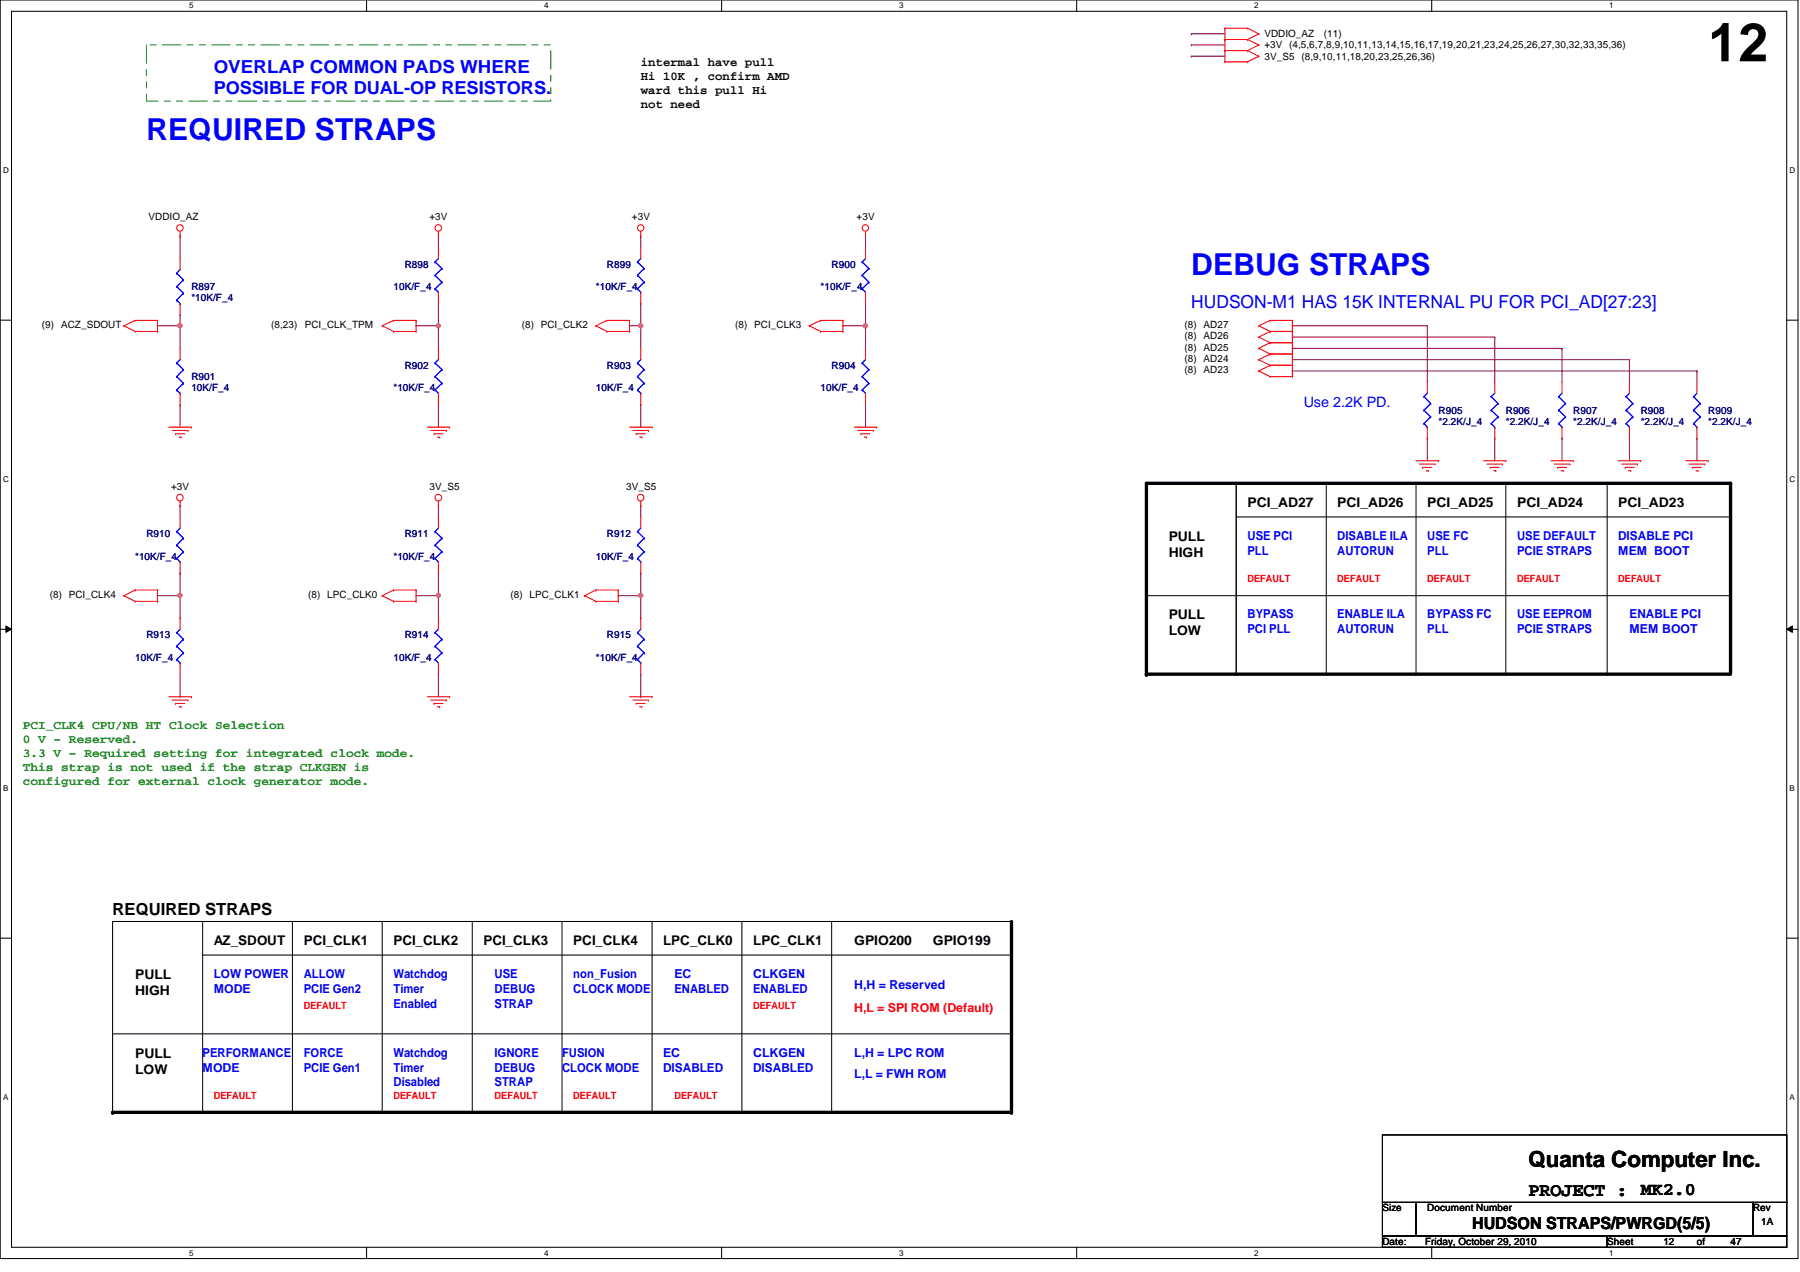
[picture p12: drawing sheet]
<svg xmlns="http://www.w3.org/2000/svg" width="297mm" height="210mm" viewBox="0 0 297 210" stroke-linecap="round" stroke-linejoin="round" font-family="sans-serif">
<path d="M0 0h296.7v207.7h-296.7zM1.9 1.9h292.9v203.9h-292.9z" fill="none" stroke="#000" stroke-width=".17"/>
<g fill="#fff">
<path d="M31.2 .2h.7v1.5h-.7z"/>
<path d="M31.2 206h.7v1.5h-.7z"/>
</g>
<path d="M60.5 0v1.9M60.5 205.8v1.9" fill="none" stroke="#000" stroke-width=".17"/>
<g fill="#fff">
<path d="M89.8 .2h.7v1.5h-.7z"/>
<path d="M89.8 206h.7v1.5h-.7z"/>
</g>
<path d="M119.1 0v1.9M119.1 205.8v1.9" fill="none" stroke="#000" stroke-width=".17"/>
<g fill="#fff">
<path d="M148.4 .2h.7v1.5h-.7z"/>
<path d="M148.4 206h.7v1.5h-.7z"/>
</g>
<path d="M177.7 0v1.9M177.7 205.8v1.9" fill="none" stroke="#000" stroke-width=".17"/>
<g fill="#fff">
<path d="M207 .2h.7v1.5h-.7z"/>
<path d="M207 206h.7v1.5h-.7z"/>
</g>
<path d="M236.3 0v1.9M236.3 205.8v1.9" fill="none" stroke="#000" stroke-width=".17"/>
<g fill="#fff">
<path d="M265.6 .2h.7v1.5h-.7z"/>
<path d="M265.6 206h.7v1.5h-.7z"/>
<path d="M.5 27.3h.9v1.5h-.9z"/>
<path d="M295.3 27.3h.9v1.5h-.9z"/>
<path d="M.5 78.3h.9v1.5h-.9z"/>
<path d="M295.3 78.3h.9v1.5h-.9z"/>
</g>
<path d="M0 52.8h1.9M294.8 52.8h1.9" fill="none" stroke="#000" stroke-width=".17"/>
<g fill="#fff">
<path d="M.5 129.3h.9v1.5h-.9z"/>
<path d="M295.3 129.3h.9v1.5h-.9z"/>
</g>
<path d="M0 103.8h1.9M1 103.3l.9 .5-.9 .6zM294.8 103.8l1-.5v1.1zM294.8 103.8h1.9" fill="none" stroke="#000" stroke-width=".17"/>
<path d="M1 103.3l.9 .5-.9 .6zM294.8 103.8l1-.5v1.1z" fill="#000"/>
<g fill="#fff">
<path d="M.5 180.3h.8v1.5h-.8z"/>
<path d="M295.3 180.3h.8v1.5h-.8z"/>
</g>
<path d="M0 154.8h1.9M294.8 154.8h1.9" fill="none" stroke="#000" stroke-width=".17"/>
<g fill="none" stroke="#800040" stroke-width=".17">
<path d="M196.6 5.6h.1M196.6 7.4h.1M196.6 9.3h.1M196.6 5.6h5.5M196.6 7.4h5.5M196.6 9.3h5.5M26 53.8h.1M26 53.8h3.7M29.7 53.8h.1M29.7 53.8v3.7M68.7 53.8h.1M68.7 53.8h3.6"/>
<path d="M72.3 53.8h.1M72.3 53.8v3.7M103.9 53.8h.1M103.9 53.8h1.8M105.7 53.8h.1M105.7 53.8v3.7M142.8 53.8h.1M142.8 53.8v3.7M213.3 53.8h.1M213.3 55.6h.1M213.3 57.5h.1M213.3 59.4h.1"/>
<path d="M213.3 53.8h22.2M213.3 55.6h33.4M213.3 57.5h44.5M213.3 59.4h55.6M235.5 53.8h.1M235.5 53.8v9.2M246.7 55.6h.1M246.7 55.6v7.4M257.8 57.5h.1M257.8 57.5v5.5M268.9 59.4h.1M268.9 59.4v3.6"/>
<path d="M29.7 66.8h.1M29.7 66.8v3.7M72.3 66.8h.1M72.3 66.8v3.7M142.8 66.8h.1M142.8 66.8v3.7M213.3 61.2h.1M213.3 61.2h66.7M235.5 72.3h.1M235.5 72.3v3.7M268.9 72.3h.1M268.9 72.3v3.7"/>
<path d="M280 72.3h.1M280 61.2h.1M280 61.2v1.8M280 72.3v3.7M29.7 83.4h.1M29.7 83.4v1.9M68.7 98.3h.1M68.7 98.3h3.6M72.3 98.3h.1M72.3 98.3v3.7M105.7 94.6h.1M105.7 94.6v3.7"/>
</g>
<circle cx="29.7" cy="53.8" r=".36" fill="#f0f"/>
<circle cx="29.7" cy="53.8" r=".36" fill="none" stroke="#f0f" stroke-width=".17"/>
<g fill="none" stroke="#800040" stroke-width=".17">
<path d="M29.7 38.9h.1M29.7 38.9v3.8M29.7 51.9h.1M29.7 51.9v1.9M72.3 50.1h.1M72.3 50.1v3.7M139.1 53.8h.1M139.1 53.8h3.7M105.7 66.8h.1M105.7 66.8v3.7M246.7 72.3h.1M246.7 72.3v3.7"/>
<path d="M257.8 72.3h.1M257.8 72.3v3.7M26 98.3h.1M29.7 94.6h.1M29.7 94.6v3.7h-3.7M102 98.3h.1M102 98.3h3.7M105.7 83.4h.1M105.7 83.4v1.9M72.3 111.3h.1M72.3 111.3v3.7"/>
</g>
<circle cx="72.3" cy="53.8" r=".34" fill="#f0f"/>
<circle cx="72.3" cy="53.8" r=".34" fill="none" stroke="#f0f" stroke-width=".17"/>
<path d="M72.3 38.9h.1M72.3 38.9v1.9M105.7 38.9h.1M105.7 38.9v1.9M105.7 50.1h.1M105.7 50.1v3.7" fill="none" stroke="#800040" stroke-width=".17"/>
<circle cx="105.7" cy="53.8" r=".36" fill="#f0f"/>
<circle cx="105.7" cy="53.8" r=".36" fill="none" stroke="#f0f" stroke-width=".17"/>
<path d="M142.8 38.9h.1M142.8 38.9v1.9M142.8 50.1h.1M142.8 50.1v3.7" fill="none" stroke="#800040" stroke-width=".17"/>
<circle cx="142.8" cy="53.8" r=".36" fill="#f0f"/>
<circle cx="142.8" cy="53.8" r=".36" fill="none" stroke="#f0f" stroke-width=".17"/>
<path d="M29.7 98.3v3.7M29.7 102h.1" fill="none" stroke="#800040" stroke-width=".17"/>
<circle cx="29.7" cy="98.3" r=".36" fill="#f0f"/>
<circle cx="29.7" cy="98.3" r=".36" fill="none" stroke="#f0f" stroke-width=".17"/>
<path d="M105.7 98.3v3.7M29.7 115h.1M29.7 111.3v3.7M105.7 115h.1M105.7 102h.1M105.7 111.3v3.7" fill="none" stroke="#800040" stroke-width=".17"/>
<circle cx="105.7" cy="98.3" r=".36" fill="#f0f"/>
<circle cx="105.7" cy="98.3" r=".36" fill="none" stroke="#f0f" stroke-width=".17"/>
<path d="M72.3 83.4h.1M72.3 94.6h.1M72.3 83.4v1.9M72.3 94.6v3.7" fill="none" stroke="#800040" stroke-width=".17"/>
<circle cx="72.3" cy="98.3" r=".34" fill="#f0f"/>
<circle cx="72.3" cy="98.3" r=".34" fill="none" stroke="#f0f" stroke-width=".17"/>
<g fill="none" stroke="#f00" stroke-width=".17">
<path d="M202.1 6.5h.1M202.1 4.7h.1M202.1 8.3h.1M202.1 10.2h.1M202.1 4.7h3.8M202.1 6.5h3.8M202.1 4.7v5.5M202.1 8.3h3.8M202.1 10.2h3.8M205.9 4.7h.1M205.9 6.5h.1M205.9 8.3h.1"/>
<path d="M205.9 10.2h.1M205.9 4.7l1.8 .9M205.9 6.5l1.8 .9M205.9 8.3l1.8 1M207.7 5.6h.1M207.7 7.4h.1M207.7 9.3h.1M207.7 5.6l-1.8 .9M207.7 7.4l-1.8 .9M207.7 9.3l-1.8 .9M29.7 38.9h.1M29.7 38.2v.7"/>
<path d="M72.3 38.9h.1M72.3 38.2v.7M105.7 38.9h.1M105.7 38.2v.7M142.8 38.9h.1M142.8 38.2v.7M20.4 53.8h.1M20.4 53.8l1.9 .9M22.3 52.9h.1M22.3 54.7h.1M22.3 52.9h3.7M22.3 54.7h3.7"/>
<path d="M22.3 52.9l-1.9 .9M26 52.9h.1M26 54.7h.1M26 52.9v1.8M29.7 42.7v1.8M29.7 50.1v1.8M29.7 57.5v1.9M63.1 53.8h.1M63.1 53.8l1.8 .9M64.9 52.9h.1M64.9 54.7h.1M64.9 52.9h3.8"/>
<path d="M64.9 54.7h3.8M64.9 52.9l-1.8 .9M68.7 52.9h.1M68.7 54.7h.1M68.7 52.9v1.8M72.3 40.8v1.9M72.3 48.2v1.9M72.3 57.5v1.9M98.3 53.8h.1M98.3 53.8l1.9 .9M100.2 52.9h.1M100.2 54.7h.1"/>
<path d="M100.2 52.9h3.7M100.2 54.7h3.7M100.2 52.9l-1.9 .9M103.9 52.9h.1M103.9 54.7h.1M103.9 52.9v1.8M105.7 40.8v1.9M105.7 48.2v1.9M105.7 57.5v1.9M133.6 53.8h.1M133.6 53.8l1.8 .9M135.4 52.9h.1"/>
<path d="M135.4 54.7h.1M135.4 52.9l-1.8 .9M135.4 52.9h3.7M135.4 54.7h3.7M139.1 52.9h.1M139.1 54.7h.1M139.1 52.9v1.8M142.8 40.8v1.9M142.8 48.2v1.9M142.8 57.5v1.9M207.7 53.8h.1M207.7 55.6h.1"/>
<path d="M207.7 57.5h.1M207.7 59.4h.1M207.7 53.8l1.9 .9M207.7 55.6l1.9 1M207.7 57.5l1.9 .9M207.7 59.4l1.9 .9M209.6 52.9h.1M209.6 54.7h.1M209.6 56.6h.1M209.6 58.4h.1M209.6 52.9h3.7M209.6 54.7h3.7"/>
<path d="M209.6 52.9l-1.9 .9M209.6 54.7l-1.9 .9M209.6 56.6h3.7M209.6 56.6l-1.9 .9M209.6 58.4h3.7M209.6 58.4l-1.9 1M213.3 52.9h.1M213.3 54.7h.1M213.3 56.6h.1M213.3 58.4h.1M213.3 52.9v9.2M27.9 70.5h3.7"/>
<path d="M28.4 71h2.6M29 71.6h.1M29 71.6h1.5M29.5 72.1h.4M29.7 64.9v1.9M29.9 72.1h.1M31 71h.1M31.6 70.5h.1M70.5 70.5h3.7M71.1 71h2.6M71.6 71.6h.1M71.6 71.6h1.5"/>
<path d="M72.2 72.1h.4M72.3 64.9v1.9M72.6 72.1h.1M73.7 71h.1M74.2 70.5h.1M103.9 70.5h3.7M104.4 71h2.6M105 71.6h.1M105 71.6h1.5M105.5 72.1h.4M105.7 64.9v1.9M105.9 72.1h.1"/>
<path d="M107 71h.1M107.6 70.5h.1M141 70.5h3.7M141.5 71h2.6M142.1 71.6h.1M142.1 71.6h1.4M142.6 72.1h.4M142.8 64.9v1.9M143 72.1h.1M144.1 71h.1M144.7 70.5h.1M207.7 61.2h.1"/>
<path d="M207.7 61.2l1.9 .9M209.6 60.3h.1M209.6 62.1h.1M209.6 60.3h3.7M209.6 60.3l-1.9 .9M209.6 62.1h3.7M213.3 60.3h.1M213.3 62.1h.1M233.7 76h3.7M234.2 76.6h2.6M234.8 77.1h.1M234.8 77.1h1.5"/>
<path d="M235.3 77.7h.4M235.5 63v1.9M235.5 70.5v1.8M235.7 77.7h.1M236.8 76.6h.1M237.4 76h.1M244.8 76h3.7M245.4 76.6h2.5M245.9 77.1h.1M245.9 77.1h1.5M246.5 77.7h.3M246.7 63v1.9"/>
<path d="M246.7 70.5v1.8M246.8 77.7h.1M247.9 76.6h.1M248.5 76h.1M255.9 76h3.7M256.5 76.6h2.6M257 77.1h.1M257 77.1h1.5M257.6 77.7h.4M257.8 63v1.9M257.8 70.5v1.8M258 77.7h.1"/>
<path d="M259.1 76.6h.1M259.6 76h.1M267 76h3.8M267.6 76.6h2.6M268.2 77.1h.1M268.2 77.1h1.5M268.7 77.7h.4M268.9 63v1.9M268.9 70.5v1.8M269.1 77.7h.1M270.2 76.6h.1M270.8 76h.1"/>
<path d="M278.2 76h3.7M278.7 76.6h2.6M279.3 77.1h.1M279.3 77.1h1.5M279.9 77.7h.3M280 63v1.9M280 70.5v1.8M280.2 77.7h.1M281.3 76.6h.1M281.9 76h.1M20.4 98.3h.1M20.4 98.3l1.9 .9"/>
<path d="M22.3 97.4h.1M22.3 99.2h.1M22.3 97.4l-1.9 .9M22.3 97.4h3.7M22.3 99.2h3.7M26 97.4h.1M26 99.2h.1M26 97.4v1.8M29.7 83.4h.1M29.7 82.7v.7M29.7 85.3v1.9M29.7 92.7v1.9"/>
<path d="M63.1 98.3h.1M63.1 98.3l1.8 .9M64.9 97.4h.1M64.9 99.2h.1M64.9 97.4h3.8M64.9 99.2h3.8M64.9 97.4l-1.8 .9M68.7 97.4h.1M68.7 99.2h.1M68.7 97.4v1.8M72.3 83.4h.1M72.3 82.7v.7"/>
<path d="M72.3 85.3v1.9M72.3 92.7v1.9M96.5 98.3h.1M96.5 98.3l1.8 .9M98.3 97.4h.1M98.3 99.2h.1M98.3 97.4h3.7M98.3 99.2h3.7M98.3 97.4l-1.8 .9M102 97.4h.1M102 99.2h.1M102 97.4v1.8"/>
<path d="M105.7 83.4h.1M105.7 82.7v.7M105.7 85.3v1.9M105.7 92.7v1.9M27.9 115h3.7M28.4 115.5h2.6M29 116.1h.1M29 116.1h1.5M29.5 116.6h.4M29.7 102v1.8M29.7 109.4v1.9M29.9 116.6h.1"/>
<path d="M31 115.5h.1M31.6 115h.1M70.5 115h3.7M71.1 115.5h2.6M71.6 116.1h.1M71.6 116.1h1.5M72.2 116.6h.4M72.3 102v1.8M72.3 109.4v1.9M72.6 116.6h.1M73.7 115.5h.1M74.2 115h.1"/>
<path d="M103.9 115h3.7M104.4 115.5h2.6M105 116.1h.1M105 116.1h1.5M105.5 116.6h.4M105.7 102v1.8M105.7 109.4v1.9M105.9 116.6h.1M107 115.5h.1M107.6 115h.1"/>
<circle cx="29.7" cy="37.6" r=".54"/>
<circle cx="72.3" cy="37.6" r=".55"/>
<circle cx="105.7" cy="37.6" r=".54"/>
<circle cx="142.8" cy="37.6" r=".54"/>
<circle cx="29.7" cy="82.1" r=".55"/>
<circle cx="72.3" cy="82.1" r=".56"/>
<circle cx="105.7" cy="82.1" r=".55"/>
</g>
<g fill="none" stroke="#000" stroke-width=".17">
<path d="M189.2 79.8v31.5M204 79.8v31.5M218.9 79.8v31.5M233.7 79.8v31.5M248.5 79.8v31.5M265.2 79.8v31.5M189.2 98.3h96.4M204 85.3h81.6M285.6 98.3h.1M285.6 85.3h.1M189.2 111.3h.1M204 111.3h.1"/>
<path d="M218.9 111.3h.1M233.7 111.3h.1M248.5 111.3h.1M265.2 111.3h.1M33.4 152.1v31.5M33.4 157.6h133.5M48.3 152.1v31.5M63.1 152.1v31.5M77.9 152.1v31.5M92.7 152.1v31.5M107.6 152.1v31.5M122.4 152.1v31.5"/>
<path d="M137.2 152.1v31.5M166.9 152.1h.1M166.9 157.6h.1M166.9 152.1h-148.3v31.5M18.6 170.6h148.3M166.9 170.6h.1M18.6 183.6h.1M33.4 183.6h.1M48.3 183.6h.1M63.1 183.6h.1M77.9 183.6h.1M92.7 183.6h.1"/>
<path d="M107.6 183.6h.1M122.4 183.6h.1M137.2 183.6h.1M228.1 187.3h66.7v11.1h-66.7zM228.1 198.4h5.6v5.6h-5.6zM233.7 198.4h55.6v5.6h-55.6zM289.3 198.4h5.5v5.6h-5.5zM228.1 204h37.1v1.8h-37.1zM265.2 204h29.6v1.8h-29.6z"/>
</g>
<path d="M285.6 110.9v-31.1h-96.4v31.5h96.4M166.9 152.1v31.5h-148.3" fill="none" stroke="#000" stroke-width=".55"/>
<g fill="#000">
<circle cx="285.6" cy="79.8" r=".28"/>
<circle cx="189.2" cy="111.3" r=".28"/>
<circle cx="285.6" cy="110.9" r=".28"/>
<circle cx="18.6" cy="183.6" r=".28"/>
<circle cx="166.9" cy="183.6" r=".28"/>
</g>
<path d="M24.2 7.4h66.7v9.3h-66.7z" fill="none" stroke="#008000" stroke-width=".17" stroke-dasharray="3 1 1 1 1 1"/>
<g fill="none" stroke="#00f" stroke-width=".17">
<path d="M29.2 59.9h.1M29.2 45.1h.1M29.2 47.3h.1M29.2 49.5h.1M29.2 59.9l1.1 1.1M29.2 45.1l1.1 1.1M29.2 47.3l1.1 1.1M29.2 49.5l.5 .6M29.7 50.1h.1M29.7 59.4l-.5 .5M29.7 44.5l-.5 .6M30.3 46.2h.1"/>
<path d="M30.3 48.4h.1M30.3 46.2l-1.1 1.1M30.3 48.4l-1.1 1.1M71.8 43.2h.1M71.8 45.4h.1M71.8 47.7h.1M71.8 59.9h.1M71.8 43.2l1.1 1.1M71.8 45.4l1.1 1.2M71.8 47.7l.5 .5M71.8 59.9l1.1 1.1M72.3 48.2h.1"/>
<path d="M72.3 42.7l-.5 .5M72.3 59.4l-.5 .5M72.9 44.3h.1M72.9 46.6h.1M72.9 44.3l-1.1 1.1M72.9 46.6l-1.1 1.1M105.2 43.2h.1M105.2 45.4h.1M105.2 47.7h.1M105.2 59.9h.1M105.2 43.2l1.1 1.1M105.2 45.4l1.1 1.2"/>
<path d="M105.2 47.7l.5 .5M105.2 59.9l1.1 1.1M105.7 48.2h.1M105.7 42.7l-.5 .5M105.7 59.4l-.5 .5M106.3 44.3h.1M106.3 46.6h.1M106.3 44.3l-1.1 1.1M106.3 46.6l-1.1 1.1M142.3 59.9h.1M142.3 43.2h.1M142.3 45.4h.1"/>
<path d="M142.3 47.7h.1M142.3 59.9l1.1 1.1M142.3 43.2l1.1 1.1M142.3 45.4l1.1 1.2M142.3 47.7l.5 .5M142.8 48.2h.1M142.8 59.4l-.5 .5M142.8 42.7l-.5 .5M143.4 44.3h.1M143.4 46.6h.1M143.4 44.3l-1.1 1.1M143.4 46.6l-1.1 1.1"/>
<path d="M29.2 62.1h.1M29.2 64.3h.1M29.2 62.1l1.1 1.1M29.2 64.3l.5 .6M29.7 64.9h.1M30.3 61h.1M30.3 63.2h.1M30.3 61l-1.1 1.1M30.3 63.2l-1.1 1.1M71.8 62.1h.1M71.8 64.3h.1M71.8 62.1l1.1 1.1"/>
<path d="M71.8 64.3l.5 .6M72.3 64.9h.1M72.9 61h.1M72.9 63.2h.1M72.9 61l-1.1 1.1M72.9 63.2l-1.1 1.1M105.2 62.1h.1M105.2 64.3h.1M105.2 62.1l1.1 1.1M105.2 64.3l.5 .6M105.7 64.9h.1M106.3 61h.1"/>
<path d="M106.3 63.2h.1M106.3 61l-1.1 1.1M106.3 63.2l-1.1 1.1M142.3 62.1h.1M142.3 64.3h.1M142.3 62.1l1.1 1.1M142.3 64.3l.5 .6M142.8 64.9h.1M143.4 61h.1M143.4 63.2h.1M143.4 61l-1.1 1.1M143.4 63.2l-1.1 1.1"/>
<path d="M235 65.4h.1M235 67.7h.1M235 69.9h.1M235 65.4l1.1 1.2M235 67.7l1.1 1.1M235 69.9l.5 .6M235.5 70.5h.1M235.5 64.9l-.5 .5M236.1 66.6h.1M236.1 68.8h.1M236.1 66.6l-1.1 1.1M236.1 68.8l-1.1 1.1"/>
<path d="M246.1 65.4h.1M246.1 67.7h.1M246.1 69.9h.1M246.1 65.4l1.1 1.2M246.1 67.7l1.1 1.1M246.1 69.9l.6 .6M246.7 70.5h.1M246.7 64.9l-.6 .5M247.2 66.6h.1M247.2 68.8h.1M247.2 66.6l-1.1 1.1M247.2 68.8l-1.1 1.1"/>
<path d="M257.2 65.4h.1M257.2 67.7h.1M257.2 69.9h.1M257.2 65.4l1.2 1.2M257.2 67.7l1.2 1.1M257.2 69.9l.6 .6M257.8 70.5h.1M257.8 64.9l-.6 .5M258.4 66.6h.1M258.4 68.8h.1M258.4 66.6l-1.2 1.1M258.4 68.8l-1.2 1.1"/>
<path d="M268.3 65.4h.1M268.3 67.7h.1M268.3 69.9h.1M268.3 65.4l1.1 1.2M268.3 67.7l1.1 1.1M268.3 69.9l.6 .6M268.9 70.5h.1M268.9 64.9l-.6 .5M269.4 66.6h.1M269.4 68.8h.1M269.4 66.6l-1.1 1.1M269.4 68.8l-1.1 1.1"/>
<path d="M279.5 65.4h.1M279.5 67.7h.1M279.5 69.9h.1M279.5 65.4l1.1 1.2M279.5 67.7l1.1 1.1M279.5 69.9l.5 .6M280 70.5h.1M280 64.9l-.5 .5M280.6 66.6h.1M280.6 68.8h.1M280.6 66.6l-1.1 1.1M280.6 68.8l-1.1 1.1"/>
<path d="M29.2 87.7h.1M29.2 90h.1M29.2 92.2h.1M29.2 87.7l1.1 1.1M29.2 90l1.1 1.1M29.2 92.2l.5 .5M29.7 92.7h.1M29.7 87.2l-.5 .5M30.3 88.8h.1M30.3 91.1h.1M30.3 88.8l-1.1 1.2M30.3 91.1l-1.1 1.1"/>
<path d="M71.8 87.7h.1M71.8 90h.1M71.8 92.2h.1M71.8 87.7l1.1 1.1M71.8 90l1.1 1.1M71.8 92.2l.5 .5M72.3 92.7h.1M72.3 87.2l-.5 .5M72.9 88.8h.1M72.9 91.1h.1M72.9 88.8l-1.1 1.2M72.9 91.1l-1.1 1.1"/>
<path d="M105.2 87.7h.1M105.2 90h.1M105.2 92.2h.1M105.2 87.7l1.1 1.1M105.2 90l1.1 1.1M105.2 92.2l.5 .5M105.7 92.7h.1M105.7 87.2l-.5 .5M106.3 88.8h.1M106.3 91.1h.1M106.3 88.8l-1.1 1.2M106.3 91.1l-1.1 1.1"/>
<path d="M29.2 104.4h.1M29.2 106.6h.1M29.2 108.8h.1M29.2 104.4l1.1 1.1M29.2 106.6l1.1 1.1M29.2 108.8l.5 .6M29.7 109.4h.1M29.7 103.8l-.5 .6M30.3 105.5h.1M30.3 107.7h.1M30.3 105.5l-1.1 1.1M30.3 107.7l-1.1 1.1"/>
<path d="M71.8 104.4h.1M71.8 106.6h.1M71.8 108.8h.1M71.8 104.4l1.1 1.1M71.8 106.6l1.1 1.1M71.8 108.8l.5 .6M72.3 109.4h.1M72.3 103.8l-.5 .6M72.9 105.5h.1M72.9 107.7h.1M72.9 105.5l-1.1 1.1M72.9 107.7l-1.1 1.1"/>
<path d="M105.2 104.4h.1M105.2 106.6h.1M105.2 108.8h.1M105.2 104.4l1.1 1.1M105.2 106.6l1.1 1.1M105.2 108.8l.5 .6M105.7 109.4h.1M105.7 103.8l-.5 .6M106.3 105.5h.1M106.3 107.7h.1M106.3 105.5l-1.1 1.1M106.3 107.7l-1.1 1.1"/>
</g>
<circle cx="29.7" cy="53.8" r=".36" fill="#f0f"/>
<circle cx="29.7" cy="53.8" r=".36" fill="none" stroke="#f0f" stroke-width=".17"/>
<circle cx="72.3" cy="53.8" r=".34" fill="#f0f"/>
<circle cx="72.3" cy="53.8" r=".34" fill="none" stroke="#f0f" stroke-width=".17"/>
<circle cx="105.7" cy="53.8" r=".36" fill="#f0f"/>
<circle cx="105.7" cy="53.8" r=".36" fill="none" stroke="#f0f" stroke-width=".17"/>
<circle cx="142.8" cy="53.8" r=".36" fill="#f0f"/>
<circle cx="142.8" cy="53.8" r=".36" fill="none" stroke="#f0f" stroke-width=".17"/>
<circle cx="29.7" cy="98.3" r=".36" fill="#f0f"/>
<circle cx="29.7" cy="98.3" r=".36" fill="none" stroke="#f0f" stroke-width=".17"/>
<circle cx="105.7" cy="98.3" r=".36" fill="#f0f"/>
<circle cx="105.7" cy="98.3" r=".36" fill="none" stroke="#f0f" stroke-width=".17"/>
<circle cx="72.3" cy="98.3" r=".34" fill="#f0f"/>
<circle cx="72.3" cy="98.3" r=".34" fill="none" stroke="#f0f" stroke-width=".17"/>
<text font-size="8.9" x="281.9" y="10.1">12</text>
<g font-size="5" fill="#00f">
<text x="24.2" y="23.2">REQUIRED STRAPS</text>
<text x="196.6" y="45.4">DEBUG STRAPS</text>
</g>
<text font-size="3.7" x="252.2" y="192.6">Quanta Computer Inc.</text>
<text font-size="3.1" x="252.2" y="197.3">PROJECT :</text>
<g font-size="3" fill="#00f">
<text x="35.3" y="12">OVERLAP COMMON PADS WHERE</text>
<text x="35.3" y="15.5">POSSIBLE FOR DUAL-OP RESISTORS.</text>
<text x="196.6" y="50.9">HUDSON-M1 HAS 15K INTERNAL PU FOR PCI_AD[27:23]</text>
</g>
<text font-size="3" x="270.8" y="197.1">MK2.0</text>
<g font-size="2.8">
<text x="18.6" y="150.9">REQUIRED STRAPS</text>
<text x="242.9" y="202.9">HUDSON STRAPS/PWRGD(5/5)</text>
</g>
<text font-size="2.4" fill="#00f" x="215.1" y="67.1">Use 2.2K PD.</text>
<g font-size="2.2">
<text x="205.9" y="83.7">PCI_AD27</text>
<text x="220.7" y="83.7">PCI_AD26</text>
<text x="235.5" y="83.7">PCI_AD25</text>
<text x="250.4" y="83.7">PCI_AD24</text>
<text x="267" y="83.7">PCI_AD23</text>
<text x="192.9" y="89.2">PULL</text>
<text x="192.9" y="91.9">HIGH</text>
<text x="192.9" y="102.2">PULL</text>
<text x="192.9" y="104.9">LOW</text>
<text x="35.3" y="156">AZ_SDOUT</text>
<text x="50.1" y="156">PCI_CLK1</text>
<text x="64.9" y="156">PCI_CLK2</text>
<text x="79.8" y="156">PCI_CLK3</text>
<text x="94.6" y="156">PCI_CLK4</text>
<text x="109.4" y="156">LPC_CLK0</text>
<text x="124.3" y="156">LPC_CLK1</text>
<text x="141" y="156">GPIO200</text>
<text x="154" y="156">GPIO199</text>
<text x="22.3" y="161.5">PULL</text>
<text x="22.3" y="164.2">HIGH</text>
<text x="22.3" y="174.5">PULL</text>
<text x="22.3" y="177.2">LOW</text>
</g>
<g font-size="2">
<text x="105.7" y="11">intermal have pull</text>
<text x="105.7" y="13.3">Hi 10K , confirm AMD</text>
<text x="105.7" y="15.5">ward this pull Hi</text>
<text x="105.7" y="17.8">not need</text>
</g>
<g font-size="2" fill="#00f">
<text x="205.9" y="89.1">USE PCI</text>
<text x="220.7" y="89.1">DISABLE ILA</text>
<text x="235.5" y="89.1">USE FC</text>
<text x="250.4" y="89.1">USE DEFAULT</text>
<text x="267" y="89.1">DISABLE PCI</text>
<text x="205.9" y="91.5">PLL</text>
<text x="220.7" y="91.5">AUTORUN</text>
<text x="235.5" y="91.5">PLL</text>
<text x="250.4" y="91.5">PCIE STRAPS</text>
<text x="267" y="91.5">MEM BOOT</text>
<text x="205.9" y="102">BYPASS</text>
<text x="205.9" y="104.5">PCI PLL</text>
<text x="220.7" y="102">ENABLE ILA</text>
<text x="220.7" y="104.5">AUTORUN</text>
<text x="235.5" y="102">BYPASS FC</text>
<text x="235.5" y="104.5">PLL</text>
<text x="250.4" y="102">USE EEPROM</text>
<text x="250.4" y="104.5">PCIE STRAPS</text>
<text x="268.9" y="102">ENABLE PCI</text>
<text x="268.9" y="104.5">MEM BOOT</text>
<text x="35.3" y="161.4">LOW POWER</text>
<text x="50.1" y="161.4">ALLOW</text>
<text x="64.9" y="161.4">Watchdog</text>
<text x="81.6" y="161.4">USE</text>
<text x="94.6" y="161.4">non_Fusion</text>
<text x="111.3" y="161.4">EC</text>
<text x="124.3" y="161.4">CLKGEN</text>
<text x="35.3" y="163.8">MODE</text>
<text x="50.1" y="163.8">PCIE Gen2</text>
<text x="64.9" y="163.8">Timer</text>
<text x="64.9" y="166.3">Enabled</text>
<text x="81.6" y="163.8">DEBUG</text>
<text x="81.6" y="166.3">STRAP</text>
<text x="94.6" y="163.8">CLOCK MODE</text>
<text x="111.3" y="163.8">ENABLED</text>
<text x="124.3" y="163.8">ENABLED</text>
<text x="141" y="163.2">H,H = Reserved</text>
<text x="33.4" y="174.4">PERFORMANCE</text>
<text x="33.4" y="176.8">MODE</text>
<text x="50.1" y="174.4">FORCE</text>
<text x="50.1" y="176.8">PCIE Gen1</text>
<text x="64.9" y="174.4">Watchdog</text>
<text x="64.9" y="176.8">Timer</text>
<text x="64.9" y="179.3">Disabled</text>
<text x="81.6" y="174.4">IGNORE</text>
<text x="81.6" y="176.8">DEBUG</text>
<text x="81.6" y="179.3">STRAP</text>
<text x="92.7" y="174.4">FUSION</text>
<text x="92.7" y="176.8">CLOCK MODE</text>
<text x="109.4" y="174.4">EC</text>
<text x="109.4" y="176.8">DISABLED</text>
<text x="124.3" y="174.4">CLKGEN</text>
<text x="124.3" y="176.8">DISABLED</text>
<text x="141" y="174.4">L,H = LPC ROM</text>
<text x="141" y="178">L,L = FWH ROM</text>
</g>
<g font-size="2" fill="#008000">
<text x="3.8" y="120.4">PCI_CLK4 CPU/NB HT Clock Selection</text>
<text x="3.8" y="122.6">0 V – Reserved.</text>
<text x="3.8" y="124.9">3.3 V – Required setting for integrated clock mode.</text>
<text x="3.8" y="127.2">This strap is not used if the strap CLKGEN is</text>
<text x="3.8" y="129.5">configured for external clock generator mode.</text>
</g>
<text font-size="2" fill="#f00" x="141" y="166.9">H,L = SPI ROM (Default)</text>
<g font-size="1.7">
<text x="208.7" y="6.1">VDDIO_AZ</text>
<text x="208.7" y="8">+3V (4,5,6,7,8,9,10,11,13,14,15,16,17,19,20,21,23,24,25,26,27,30,32,33,35,36)</text>
<text x="208.7" y="9.8">3V_S5 (8,9,10,11,18,20,23,25,26,36)</text>
<text x="218.5" y="6.1">(11)</text>
<text x="24.5" y="36.4">VDDIO_AZ</text>
<text x="70.9" y="36.4">+3V</text>
<text x="104.3" y="36.4">+3V</text>
<text x="141.3" y="36.4">+3V</text>
<text x="6.9" y="54.1">(9) ACZ_SDOUT</text>
<text x="44.7" y="54.1">(8,23)</text>
<text x="50.3" y="54.1">PCI_CLK_TPM</text>
<text x="86.1" y="54.1">(8) PCI_CLK2</text>
<text x="121.3" y="54.1">(8) PCI_CLK3</text>
<text x="195.5" y="54.1">(8) AD27</text>
<text x="195.5" y="56">(8) AD26</text>
<text x="195.5" y="57.9">(8) AD25</text>
<text x="195.5" y="59.7">(8) AD24</text>
<text x="195.5" y="61.6">(8) AD23</text>
<text x="28.2" y="80.9">+3V</text>
<text x="70.9" y="80.9">3V_S5</text>
<text x="103.3" y="80.9">3V_S5</text>
<text x="8.2" y="98.6">(8) PCI_CLK4</text>
<text x="50.8" y="98.6">(8) LPC_CLK0</text>
<text x="84.2" y="98.6">(8) LPC_CLK1</text>
<text x="228.1" y="199.9">Size</text>
<text x="235.5" y="199.9">Document Number</text>
<text x="289.3" y="199.9">Rev</text>
<text x="290.6" y="202.1">1A</text>
<text x="228.1" y="205.4">Date:</text>
<text x="235.2" y="205.4">Friday, October 29, 2010</text>
<text x="265.2" y="205.4">Sheet</text>
<text x="274.5" y="205.4">12</text>
<text x="280" y="205.4">of</text>
<text x="285.6" y="205.4">47</text>
</g>
<g font-size="1.7" fill="#000080">
<text x="31.6" y="47.8">R897</text>
<text x="64.9" y="47.8">10K/F_4</text>
<text x="66.8" y="44.2">R898</text>
<text x="98.3" y="47.8">*10K/F_4</text>
<text x="100.2" y="44.2">R899</text>
<text x="135.4" y="47.8">*10K/F_4</text>
<text x="137.2" y="44.2">R900</text>
<text x="31.6" y="49.7">*10K/F_4</text>
<text x="31.6" y="62.7">R901</text>
<text x="31.6" y="64.5">10K/F_4</text>
<text x="64.9" y="64.5">*10K/F_4</text>
<text x="66.8" y="60.8">R902</text>
<text x="98.3" y="64.5">10K/F_4</text>
<text x="100.2" y="60.8">R903</text>
<text x="135.4" y="64.5">10K/F_4</text>
<text x="137.2" y="60.8">R904</text>
<text x="237.4" y="68.2">R905</text>
<text x="237.4" y="70.1">*2.2K/J_4</text>
<text x="248.5" y="68.2">R906</text>
<text x="248.5" y="70.1">*2.2K/J_4</text>
<text x="259.6" y="68.2">R907</text>
<text x="259.6" y="70.1">*2.2K/J_4</text>
<text x="270.8" y="68.2">R908</text>
<text x="270.8" y="70.1">*2.2K/J_4</text>
<text x="281.9" y="68.2">R909</text>
<text x="281.9" y="70.1">*2.2K/J_4</text>
<text x="24.2" y="88.6">R910</text>
<text x="66.8" y="88.6">R911</text>
<text x="100.2" y="88.6">R912</text>
<text x="22.3" y="92.3">*10K/F_4</text>
<text x="64.9" y="92.3">*10K/F_4</text>
<text x="98.3" y="92.3">10K/F_4</text>
<text x="24.2" y="105.3">R913</text>
<text x="66.8" y="105.3">R914</text>
<text x="100.2" y="105.3">R915</text>
<text x="22.3" y="109.1">10K/F_4</text>
<text x="64.9" y="109.1">10K/F_4</text>
<text x="98.3" y="109.1">*10K/F_4</text>
</g>
<g font-size="1.7" fill="#f00">
<text x="205.9" y="96.1">DEFAULT</text>
<text x="220.7" y="96.1">DEFAULT</text>
<text x="235.5" y="96.1">DEFAULT</text>
<text x="250.4" y="96.1">DEFAULT</text>
<text x="267" y="96.1">DEFAULT</text>
<text x="50.1" y="166.5">DEFAULT</text>
<text x="124.3" y="166.5">DEFAULT</text>
<text x="35.3" y="181.4">DEFAULT</text>
<text x="64.9" y="181.4">DEFAULT</text>
<text x="81.6" y="181.4">DEFAULT</text>
<text x="94.6" y="181.4">DEFAULT</text>
<text x="111.3" y="181.4">DEFAULT</text>
</g>
<g font-size="1.3">
<text x="31.2" y="1.4">5</text>
<text x="89.8" y="1.4">4</text>
<text x="148.4" y="1.4">3</text>
<text x="207" y="1.4">2</text>
<text x="265.6" y="1.4">1</text>
<text x=".5" y="28.5">D</text>
<text x="295.3" y="28.5">D</text>
<text x=".5" y="79.5">C</text>
<text x="295.3" y="79.5">C</text>
<text x=".5" y="130.5">B</text>
<text x="295.3" y="130.5">B</text>
<text x=".5" y="181.5">A</text>
<text x="295.3" y="181.5">A</text>
<text x="31.2" y="207.2">5</text>
<text x="89.8" y="207.2">4</text>
<text x="148.4" y="207.2">3</text>
<text x="207" y="207.2">2</text>
<text x="265.6" y="207.2">1</text>
</g>
</svg>
